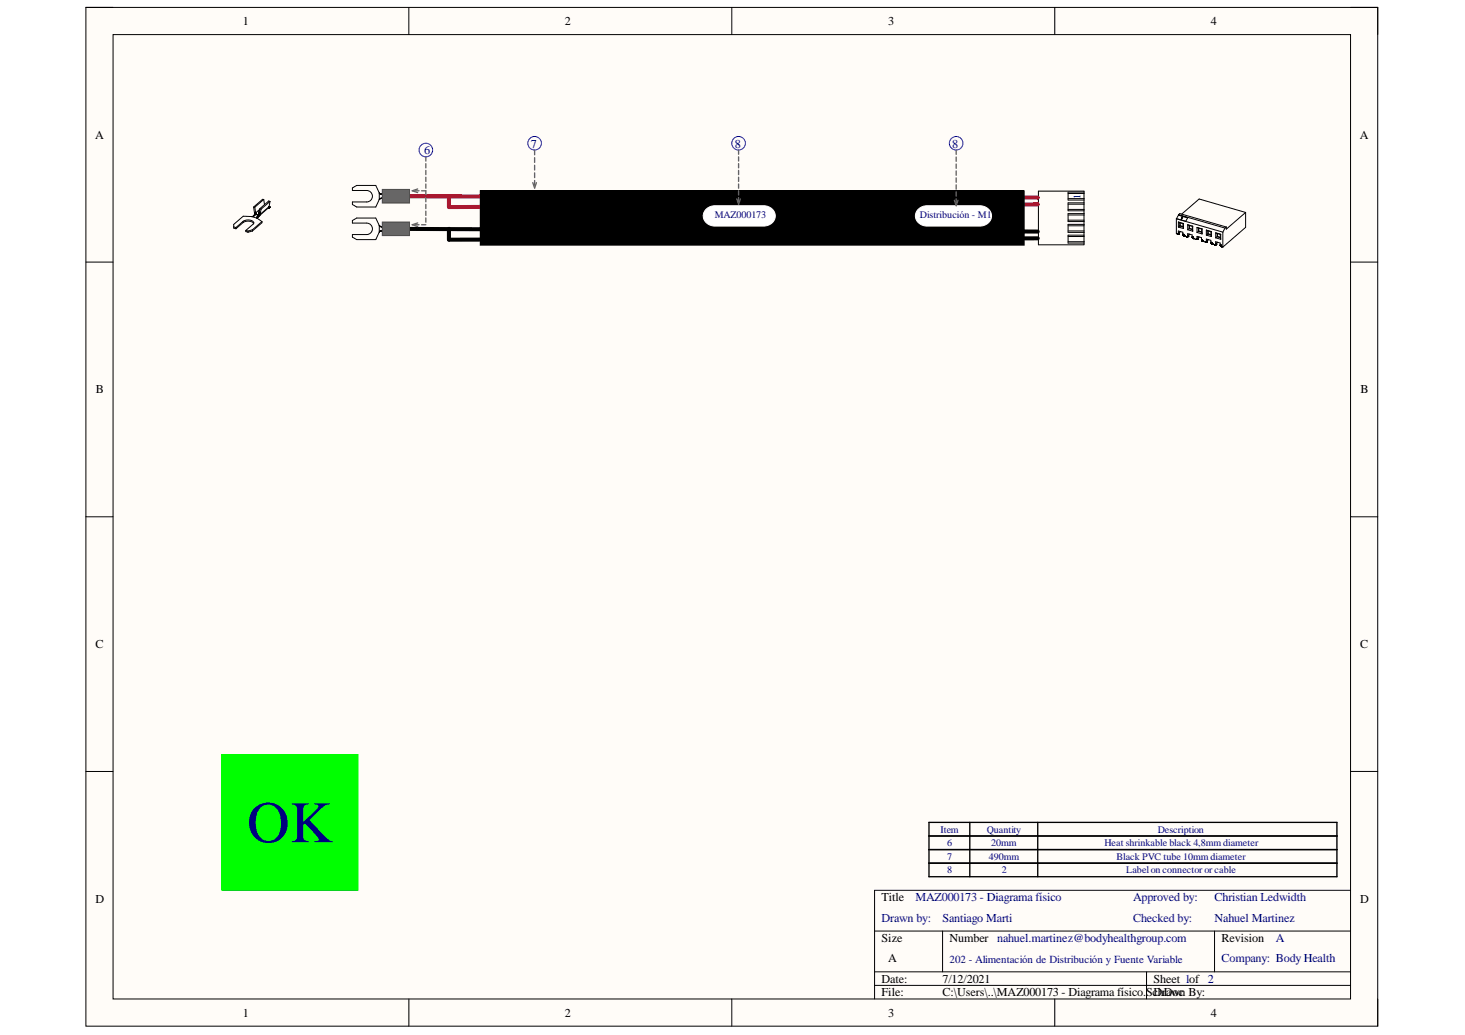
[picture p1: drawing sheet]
<svg xmlns="http://www.w3.org/2000/svg" width="297mm" height="210mm" viewBox="0 0 297 210" stroke-linecap="round" stroke-linejoin="round" font-family="sans-serif">
<path d="M17.4 1.5h261.9v206.6h-261.9z" fill-rule="evenodd" fill="#fffcf8"/>
<path d="M17.4 1.5h261.9v206.6h-261.9z" fill="none" stroke="#000" stroke-width=".2"/>
<path d="M22.9 7h250.9v195.6h-250.9z" fill-rule="evenodd" fill="#fffcf8"/>
<g fill="none" stroke="#000" stroke-width=".2">
<path d="M17.4 1.5h5.5M22.9 7h250.9v195.6h-250.9zM82.9 1.5v5.5M148.4 1.5v5.5M213.9 1.5v5.5M273.8 1.5h5.5v5.5M97.4 38.7h110.3v11h-110.3zM210.5 38.8h9.3v10.8h-9.3zM216.6 39.2h3.2M219.8 39h-3.2v1.6h3.2M17.4 53.2h5.5M216.6 48h3.2"/>
<path d="M216.6 46.8h3.2M216.6 45.8h3.2M216.6 44.6h3.2M216.6 43.6h3.2M216.6 42.5h3.2M216.6 41.4h3.2M216.6 40.3h3.2M216.6 49h3.2M219.8 47.7h-3.2v1.6h3.2M219.8 45.5h-3.2v1.6h3.2M219.8 41.1h-3.2v1.6h3.2M219.8 43.3h-3.2v1.6h3.2"/>
<path d="M238.5 44.4v3h.2M238.5 44.4l9.4 2.7M238.5 44.3v.1M238.7 47.4h.1M238.8 47.4h.1M238.8 47.4h-.1M238.9 47.4h-.1M238.9 47.4h.1M238.9 47.4v-.6l.9 .3v.5M238.9 47.3h.1M238.9 43.6h.1M238.9 43.6l1.9 .5"/>
<path d="M238.9 45l1 .3M238.9 45v1.1M238.9 46.1l1 .2M238.9 45l.3 .2M238.9 43.6l-.3 .7M238.9 43.6l1.9 .6M238.9 43.5v.1M238.9 43.5l.3-.2 9.4 2.7M238.9 43.5l9.5 2.8M239.2 45.8l-.3 .3M239.2 45.2v.6M239.2 45.2l.7 .2"/>
<path d="M239.2 45.8l.7 .2M239.3 45.8l.6 .1M239.3 45.8h-.1M239.3 45.2v.6M239.3 47l-.4 .3M239.4 47l-.5 .4M239.5 44.5h.1M239.6 44.1v.1M239.6 44.1h.1l-.2 .4M239.8 44l-.2 .5M239.8 44l-.3 .5M239.8 44l-.2 .1"/>
<path d="M239.8 47.5h.1M239.8 47.6h.1M239.8 47.6l.1 .1M239.9 47.7h.1M239.9 45.4v.6M239.9 46v.3M239.9 47.7v.1M239.9 47.8h.1M239.9 45.3v1M239.9 45.3v.1M240 47.8h.1M240.1 47.8h.1"/>
<path d="M240.1 47.8l.5 .2M240.6 48h.1M240.7 48h.1M240.8 48h.1M240.8 47.9l-.1 .1M240.8 47.9h.1M240.8 47.9v.1M240.8 47.9v-.5l.9 .2 .1 .6M240.8 44.1l-.4 .8-1.9-.6M240.8 45.6v1M240.8 45.6l1 .3M240.8 46.6l1 .3"/>
<path d="M240.8 45.6l.3 .1M241.1 45.7l.7 .2M241.1 46.4l-.3 .2M241.1 45.7v.7M241.1 46.4l.7 .2M241.2 46.3l.6 .2M241.2 46.3l-.1 .1M241.2 45.7v.6M241.2 47.5l-.4 .3M241.3 47.5l-.6 .5M241.7 48.1h.1M241.7 48.2h.1"/>
<path d="M241.7 48.2l.2 .2M241.8 45.9v.7M241.8 48.2v.1M241.8 46.6v.3M241.8 48.2h.1M241.8 48.3h.1M241.8 45.9v1M241.8 45.9h.1M241.9 48.3h.1M241.9 48.3l.1 .1M241.9 48.4h.1M242 48.4h.1"/>
<path d="M242 48.4l.5 .1M242.5 48.5h.1M242.6 48.5h.1M242.7 48.5h.1M242.7 48.5h-.1M242.7 48.5v-.6l.9 .3v.5M242.7 48.4h.1M242.7 48.4v.1M242.7 46.1v1M242.7 46.1l1 .3M242.7 47.1l1 .3M242.7 46.1l.3 .2"/>
<path d="M243 46.3l.7 .2M243 46.9l.7 .2M243 46.9l-.3 .2M243 46.3v.6M243.1 46.9l.6 .1M243.1 46.9h-.1M243.1 46.3v.6M243.1 48l-.4 .4M243.1 48.1l-.5 .4M243.6 48.6h.1M243.6 48.7h.1M243.6 48.7l.1 .1"/>
<path d="M243.7 46.5v.6M243.7 47.1v.3M243.7 48.8h.1M243.7 48.8v.1M243.7 48.8l.1 .1M243.7 46.4v1M243.7 46.4v.1M243.8 48.9h.1M243.9 48.9l.5 .2M244.4 49.1h.1M244.5 49.1h.1M244.5 49h.1"/>
<path d="M244.5 49l-.1 .1M244.5 49v.1M244.6 49h.1M244.6 49v-.5l.9 .2v.5M244.6 49h-.1M244.6 48.9h.1M244.6 46.7v1M244.6 46.7l1 .3M244.6 47.7l1 .3M244.6 46.7l.3 .1M244.9 47.5l-.3 .2M244.9 46.8v.7"/>
<path d="M244.9 46.8l.6 .2M244.9 47.5l.6 .2M245 47.4l.5 .2M245 47.4l-.1 .1M245 46.8v.6M245 48.6l-.4 .3M245 48.6l-.5 .4M245.5 49.1h.1M245.5 49.2h.1M245.5 49.3h.1M245.5 49.2l.1 .1M245.5 47v.7"/>
<path d="M245.5 47.7l.1 .3M245.6 49.3v.1M245.6 49.3h.1M245.6 49.4h.1M245.6 47v1M245.6 47h-.1M245.7 49.4h.1M245.7 49.4v.1M245.7 49.5h.1M245.7 49.5l.5 .1M245.8 49.5h.1M246.3 49.6h.1"/>
<path d="M246.4 49.6h.1M246.4 49.6h-.1M246.5 49.5h.1M246.5 49.6h-.1M246.5 49.5l-.1 .1M246.5 49.5v-.5l.9 .3 .1 .6M246.5 47.2v1M246.5 48.2l1 .3M246.5 47.2l1 .3M246.5 47.2l.3 .2M246.8 47.4l.6 .1M246.8 48l-.3 .2"/>
<path d="M246.8 47.4v.6M246.8 48l.6 .2M246.8 48l.6 .1M246.8 48h.1M246.9 49.1l-.4 .3M246.9 49.1l-.5 .5M247.4 49.7h.1M247.4 49.8h.1M247.4 47.5v.7M247.4 48.2l.1 .3M247.4 49.9h.1M247.4 49.9l.2 .1"/>
<path d="M247.5 49.9h.1M247.5 47.5v1M247.5 47.5h-.1M247.5 50h.1M247.6 50h.1M247.6 50l.3 .1M247.7 50h.1M247.9 47.1v3M248.4 46.3l-.5 .8M248.6 46l-.2 .3M252.6 43.1l-9.5-2.7-3.5 3M252.6 43.1l-4 3.4v-.5"/>
<path d="M252.6 43.1v3l-4.7 4M273.8 53.2h5.5M17.4 104.8h5.5M273.8 104.8h5.5M17.4 156.5h5.5M273.8 156.5h5.5M177.3 188.8h96.5M177.3 197.1h96.5M177.3 199.8h96.5M191.1 188.8v8.3M232.5 197.1v5.5M246.3 188.8v8.3"/>
<path d="M273.8 180.6h-96.5v22M82.9 202.6v5.5M148.4 202.6v5.5M213.9 202.6v5.5M279.3 202.6v5.5"/>
</g>
<path d="M79.5 39.8l130.9 .3M210.4 41.4l-119.4 .6" fill="none" stroke="#f00" stroke-width=".82"/>
<path d="M79.5 46.4l130.9 .6M210.4 48.3l-119.4 .3" fill="none" stroke="#000" stroke-width=".82"/>
<path d="M97.4 38.7h110.3v11h-110.3z" fill-rule="evenodd" fill="#000"/>
<path d="M186.3 42.3l1.1-.5 .6-.1h10.6a2.06 2.06 0 0 1 2.2 1.2 2.06 2.06 0 0 1-.5 2.4l-1 .5-.7 .1h-10.6a2.05 2.05 0 0 1-2.1-1.2 2.05 2.05 0 0 1 .4-2.4z" fill="#fff"/>
<path d="M186.3 42.3l1.1-.5 .6-.1h10.6a2.06 2.06 0 0 1 2.2 1.2 2.06 2.06 0 0 1-.5 2.4l-1 .5-.7 .1h-10.6a2.05 2.05 0 0 1-2.1-1.2 2.05 2.05 0 0 1 .4-2.4z" fill="none" stroke="#fff" stroke-width=".2"/>
<path d="M143.3 42.3l1.1-.5 .6-.1h9.8a2.05 2.05 0 0 1 2.1 1.2 2.05 2.05 0 0 1-.4 2.3l-1.1 .6-.6 .1h-9.8a2.05 2.05 0 0 1-2.1-1.2 2.05 2.05 0 0 1 .4-2.4z" fill="#fff"/>
<path d="M143.3 42.3l1.1-.5 .6-.1h9.8a2.05 2.05 0 0 1 2.1 1.2 2.05 2.05 0 0 1-.4 2.3l-1.1 .6-.6 .1h-9.8a2.05 2.05 0 0 1-2.1-1.2 2.05 2.05 0 0 1 .4-2.4z" fill="none" stroke="#fff" stroke-width=".2"/>
<g fill="none" stroke="#00f" stroke-width=".2">
<circle cx="86.3" cy="30.4" r="1.38"/>
<circle cx="108.4" cy="29.1" r="1.38"/>
<circle cx="149.8" cy="29.1" r="1.38"/>
<circle cx="193.9" cy="29.1" r="1.38"/>
</g>
<g fill="none" stroke="#646464" stroke-width=".27">
<path d="M108 37l.4 1.1 .4-1.1M108.4 30.4v1M108.4 32v.9M108.4 33.5v1M108.4 35.1v.9M108.4 36.6v1M149.8 30.4v.9M149.8 31.8v.9M149.8 33.2v.8M149.8 34.6v.8M149.8 35.9v.9M149.8 37.3v.9"/>
<path d="M149.8 38.7v.9M193.9 30.4v.9M193.9 31.8v.9M193.9 33.3v.8M193.9 34.7v.9M193.9 36.1v.9M193.9 37.5v.9M193.9 38.9v.9M149.4 40.3l.4 1.1 .3-1.1M149.8 40.1v.8M193.5 40.6l.4 1.1 .3-1.1M193.9 40.3v.9"/>
</g>
<path d="M91 39.8v2.2" fill="none" stroke="#f00" stroke-width=".82"/>
<path d="M91 46.4v2.2" fill="none" stroke="#000" stroke-width=".82"/>
<g fill="none" stroke="#000" stroke-width=".2">
<path d="M76.9 39.1l-.7-1.5h-3.9l-.8 .5v.5h2.9a1.16 1.16 0 0 1 1.1 1.2 1.16 1.16 0 0 1-1.1 1.2h-2.9v.5l.8 .5h3.9l.7-1.6M76.9 39.1v.1M76.9 39.1v1.3M76.9 39.2l.1 .1M76.9 39.2h.1M77 39.2l.1 .1M77 39.3h.1M77.1 39.3h.1M77.1 39.3l.1 .1M77.1 39.3h.3M77.2 39.4h.2M77.2 39.3h.1"/>
<path d="M77.4 39.4h.1M77.5 39.4h.6M77.5 39.4h.1M77.6 39.3h-.1M77.7 39.3h-.4M77.7 39.5h.1M77.8 39.3h.1M77.9 39.5h-.1M77.9 39.2l-.2 .1M78 39.4l-.1 .1M78 39.2h-.1M78 39.2h.1"/>
<path d="M78 39.4h.1M78.1 39.2h.1M78.1 39.4h.1M78.1 39.4h3.6M78.1 38.9h3.6v1.8h-3.6zM78.1 39.1h.1M78.1 39.2h3.6M78.8 39.7h.3v.2h-.3zM78.8 39.8h.3M80.4 39.7h.4v.2h-.4zM80.4 39.8h.4M81.7 39.5l.1 .1"/>
<path d="M81.7 39.5h.1M81.8 39.5l.1 .1M81.8 39.6h.1v.4l-.2-.1M81.8 39.6h.1M81.8 39.9l.1 .1M81.9 40l-.1 .1M81.9 39.6h.1M81.9 40h.1M47.4 46l.4 .1M47.8 46.1v.3M49.3 45.1l.8-.2a1.41 1.41 0 0 1 1.3 .4M49.3 44.9a1.62 1.62 0 0 1 2.2 .3l-1.6 1.5"/>
<path d="M49.3 45.1l-1.5 1.3M49.3 44.9l-1.5 1.2M49.3 44.9v.2M49.9 46.7v.3l.4 .1M49.9 46.7l.4 .2M50.3 46.9v.2M51 43.9l1.1 .3M51 43.9l-1.7-.1-1.9 1.7v.8l.4 .1M51.1 43.9h-.1M51.2 46.9l-.9 .2M51.2 46.6l-.9 .3M51.2 46.6v.3"/>
<path d="M51.2 43.9h-.1M51.2 43.9h.1M51.3 43.9h-.1M51.4 43.8l-.1 .1M51.4 42h.3M51.4 42l.2 1.1M51.5 43.8h-.1M51.5 43.7v.1M51.6 43.6l-.1 .1M51.6 43.7h-.1M51.6 43.5l-.1 .2M51.6 43.1l.2 .1"/>
<path d="M51.6 43.1v.1M51.6 43.5v.1M51.6 43.2h.1M51.6 43.2v.2M51.6 43.4v.1M51.7 42l.1 1.2M51.7 43.6l-.2 .2M51.7 43.6h.1M51.7 43.5h.1M51.8 43.4l-.1 .2M51.8 43.4h.1M51.8 43.2v.1"/>
<path d="M51.8 43.2h.1M51.8 43.3v.2M51.8 43.2l.1 .2M51.9 43.2v.1M51.9 43.3h.1M51.9 43.3v.1M51.9 43.4h.1M51.9 43.4l.2 .1M52 43.4v.1M52 43.5h.1M52.1 43.5h.1M52.1 43.5l.2 .1"/>
<path d="M52.1 44.1v.1M52.1 44.2h.1M52.1 44h.1M52.1 44.2l1 .7M52.1 43.5l.1 .1M52.2 44l-.1 .1M52.2 43.9v.1M52.2 44.2h.1M52.2 43.8v.1M52.3 44.1l-.2 .2M52.3 43.8h.1M52.3 43.7l-.1 .2"/>
<path d="M52.4 43.6h-.1M52.4 43.7h.1M52.4 43.5v.1M52.4 43.5l-.1 .1M52.4 43.6h.1M52.4 43.5h.1M52.5 43.5h-.1M52.5 43.5h.1M52.5 43.5l-.2 .2M52.5 43.9h.1M52.5 43.3h.1M52.5 43.4l-.1 .1"/>
<path d="M52.5 43.4h.1M52.5 43.4v.1M52.5 42.7l.1 .4M52.5 43.4l.2 .1M52.5 42.7l-.1 .5M52.6 43.8l-.4 .3M52.6 43.8h.1M52.6 43.7v.1M52.6 42.6l-.1 .1M52.7 42.5l-.9 .7M52.7 43.7h-.1M52.7 43.6v.1"/>
<path d="M52.7 42.3l.2 .1M52.7 42.3l-.2 1.1M52.7 43.6h.1M52.7 43.5v.1M52.9 42.4l-.2 1.1M53.1 44.9v.3l-1.9 1.7M53.1 44.9l-1.9 1.7M53.5 40.5l-.3-.1-1.8 1.6M53.5 40.5l.1 1M53.5 40.5l-1.8 1.5M54.4 42.2h.1M54.4 42.2l-1.8 1.5"/>
<path d="M54.4 42.1h.1M54.5 42.1l-.1 .1M54.5 42.1h.1M54.5 42.1h-.1M54.5 42h.1M54.5 42v.1M54.7 40.9l-.1 1-1.9 1.6M54.7 40.9l-1.8 1.5M54.7 40.9l-.2-.1-1.8 1.5M76.9 45.8l-.7-1.6h-3.9l-.8 .5v.5h2.9a1.16 1.16 0 0 1 1.1 1.2 1.16 1.16 0 0 1-1.1 1.2h-2.9v.5l.8 .5h3.9l.7-1.5M76.9 45.8v1.3M76.9 45.8h.1"/>
<path d="M76.9 40.4h.1M76.9 45.8l.1 .1M76.9 47v.1M76.9 47h.1M77 40.4h-.1M77 47h-.1M77 45.8v.1M77 40.4h.1M77 40.3l-.1 .1M77 45.9h.1M77 46.9l-.1 .1M77 40.3v.1"/>
<path d="M77 45.9l.4 .1M77 46.9h.1M77.1 46.9h-.1M77.1 45.9h.1M77.1 40.3h-.1M77.1 46.9l-.1 .1M77.1 46.9h.1M77.1 40.3h.1M77.2 46.8l-.1 .1M77.2 45.9h.1M77.2 40.2l-.1 .1M77.2 40.3h.1"/>
<path d="M77.2 45.9h.3M77.2 46.9h-.1M77.3 46h.1M77.4 46.9h.1M77.4 40.2h.1M77.4 46h.1M77.4 46.8h-.2M77.4 45.9h.1M77.5 40.2h.6M77.5 46l.5 .1M77.5 46.8h.5M77.5 46.8h-.1"/>
<path d="M77.5 40.3h.1M77.5 40.3h-.4M77.5 46.8h.1M77.5 46l.1 .1M77.5 46.9h.1M77.5 46.9h-.3M77.6 40.1l-.4 .1M77.6 40.3h.1M77.6 46.9h.1M77.6 45.9h-.1M77.6 46.1h.1M77.7 40.1h-.1"/>
<path d="M77.7 40.3h.1M77.7 46.9l.3 .1M77.7 45.9h.1M77.7 46.7v.1M77.8 40.3l.2 .1M77.8 46.9h.1M77.8 40.3h.1M77.8 45.9h.1M77.9 40.3h.1M77.9 46.7v.1M77.9 47h.1M77.9 40.1l.1 .1"/>
<path d="M77.9 46.8h.1M78 46.1h-.1M78 40.4h.1M78 45.8l-.4 .1M78 45.8h.1M78 40.2h.1M78 46.8h.1M78 46v.1M78.1 47h.1M78.1 40.2h.1M78.1 46h-.1M78.1 46.8h.1"/>
<path d="M78.1 45.8h.1M78.1 40.4v.1M78.1 47v.1M78.1 47.1h.1M78.1 45.5h3.6v1.8h-3.6zM78.1 40.4h3.6M78.1 40.2h3.6M78.1 47h3.6M78.1 46.8h3.6M78.1 46h.1M78.1 45.7h.1M78.1 45.8h3.6"/>
<path d="M78.8 46.3h.3v.2h-.3zM78.8 46.4h.3M80.4 46.3h.4v.2h-.4zM80.4 46.4h.4M81.7 46h-3.6M81.7 46.1h.1M81.7 46.6h.1M81.7 46.7h.1M81.8 46.1v.1M81.8 46.2h.1M81.8 40l-.1 .1M81.8 46.6v.1"/>
<path d="M81.8 40h.1M81.9 46.6h-.1M81.9 46.2v.4h-.1M81.9 46.2l-.2 .1M81.9 46.2h.1M81.9 46.6h.1"/>
</g>
<path d="M77.5 38.4h5.5v2.8h-5.5z" fill-rule="evenodd" fill="#666"/>
<path d="M77.5 38.4h5.5v2.8h-5.5z" fill="none" stroke="#434343" stroke-width=".2"/>
<path d="M86.3 38.7v.9M84.1 45.6h.9M84.7 45.2l-1.1 .4 1.1 .3M85.5 45.6h.8M86.3 40.1v.8M86.3 41.4v.9M86.3 42.8v.9M86.3 44.2v.9" fill="none" stroke="#646464" stroke-width=".27"/>
<path d="M77.5 45h5.5v2.8h-5.5z" fill-rule="evenodd" fill="#666"/>
<path d="M77.5 45h5.5v2.8h-5.5z" fill="none" stroke="#434343" stroke-width=".2"/>
<path d="M84.1 38.7h.9M84.7 38.3l-1.1 .4 1.1 .4M85.5 38.7h.8M86.3 31.8v.9M86.3 33.2v.8M86.3 34.6v.8M86.3 35.9v.9M86.3 37.3v.9" fill="none" stroke="#646464" stroke-width=".27"/>
<path d="M188.4 166.8h82.7v11h-82.7zM188.4 169.5h82.7M188.4 172.3h82.7M188.4 175.1h82.7M196.6 166.8v11M210.4 166.8v11" fill="none" stroke="#000" stroke-width=".27"/>
<path d="M45 153h27.6v27.6h-27.6z" fill-rule="evenodd" fill="#0f0"/>
<path d="M45 153h27.6v27.6h-27.6z" fill="none" stroke="#0f0" stroke-width=".2"/>
<text font-size="11.9" fill="#000080" x="50.1" y="170.8">OK</text>
<g font-size="2.5">
<text x="49.2" y="5.1">1</text>
<text x="114.5" y="5.1">2</text>
<text x="180.1" y="5.1">3</text>
<text x="245.5" y="5.1">4</text>
<text x="19.3" y="28.1">A</text>
<text x="275.7" y="28.1">A</text>
<text x="19.5" y="79.8">B</text>
<text x="275.9" y="79.8">B</text>
<text x="19.4" y="131.5">C</text>
<text x="275.8" y="131.5">C</text>
<text x="19.4" y="183.1">D</text>
<text x="178.7" y="182.8">Title</text>
<text x="275.8" y="183.1">D</text>
<text x="178.7" y="191">Size</text>
<text x="192.5" y="191">Number nahuel.martinez@bodyhealthgroup.com</text>
<text x="247.7" y="191">Revision</text>
<text x="180.1" y="195.2">A</text>
<text x="178.7" y="199.3">Date:</text>
<text x="178.7" y="202.1">File:</text>
<text x="191.1" y="199.3">7/12/2021</text>
<text x="191.1" y="202.1">C:\Users\..\MAZ000173 - Diagrama físico.ScDrawn By:</text>
<text x="233.9" y="199.3">Sheet 1of 2</text>
<text x="234.8" y="202.1">hDoc</text>
<text x="49.2" y="206.2">1</text>
<text x="114.5" y="206.2">2</text>
<text x="180.1" y="206.2">3</text>
<text x="245.5" y="206.2">4</text>
</g>
<g font-size="2.5" fill="#000080">
<text x="107.6" y="29.9">7</text>
<text x="149" y="29.9">8</text>
<text x="193" y="29.9">8</text>
<text x="86" y="31.3">6</text>
<text x="185.6" y="182.8">MAZ000173 - Diagrama físico</text>
<text x="229.8" y="182.8">Approved by:</text>
<text x="246.2" y="182.8">Christian Ledwidth</text>
<text x="178.7" y="187">Drawn by:</text>
<text x="191.1" y="187">Santiago Marti</text>
<text x="229.8" y="187">Checked by:</text>
<text x="246.2" y="187">Nahuel Martinez</text>
<text x="258.7" y="191">A</text>
<text x="247.7" y="195.2">Company: Body Health</text>
</g>
<text font-size="2.2" fill="#000080" x="192.5" y="195.2">202 - Alimentación de Distribución y Fuente Variable</text>
<g font-size="2" fill="#000080">
<text x="219.1" y="40.3" transform="rotate(-90 219.1 40.3)">1</text>
<text x="144.9" y="44.3">MAZ000173</text>
<text x="186.5" y="44.3">Distribución - M1</text>
<text x="190.7" y="168.9">Item</text>
<text x="192" y="171.6">6</text>
<text x="200.1" y="168.9">Quantity</text>
<text x="201" y="171.6">20mm</text>
<text x="223.9" y="171.6">Heat shrinkable black 4,8mm diameter</text>
<text x="234.7" y="168.9">Description</text>
<text x="192" y="174.4">7</text>
<text x="192" y="177.1">8</text>
<text x="200.5" y="174.4">490mm</text>
<text x="203.1" y="177.1">2</text>
<text x="226.4" y="174.4">Black PVC tube 10mm diameter</text>
<text x="228.3" y="177.1">Labelon connector or cable</text>
</g>
</svg>
